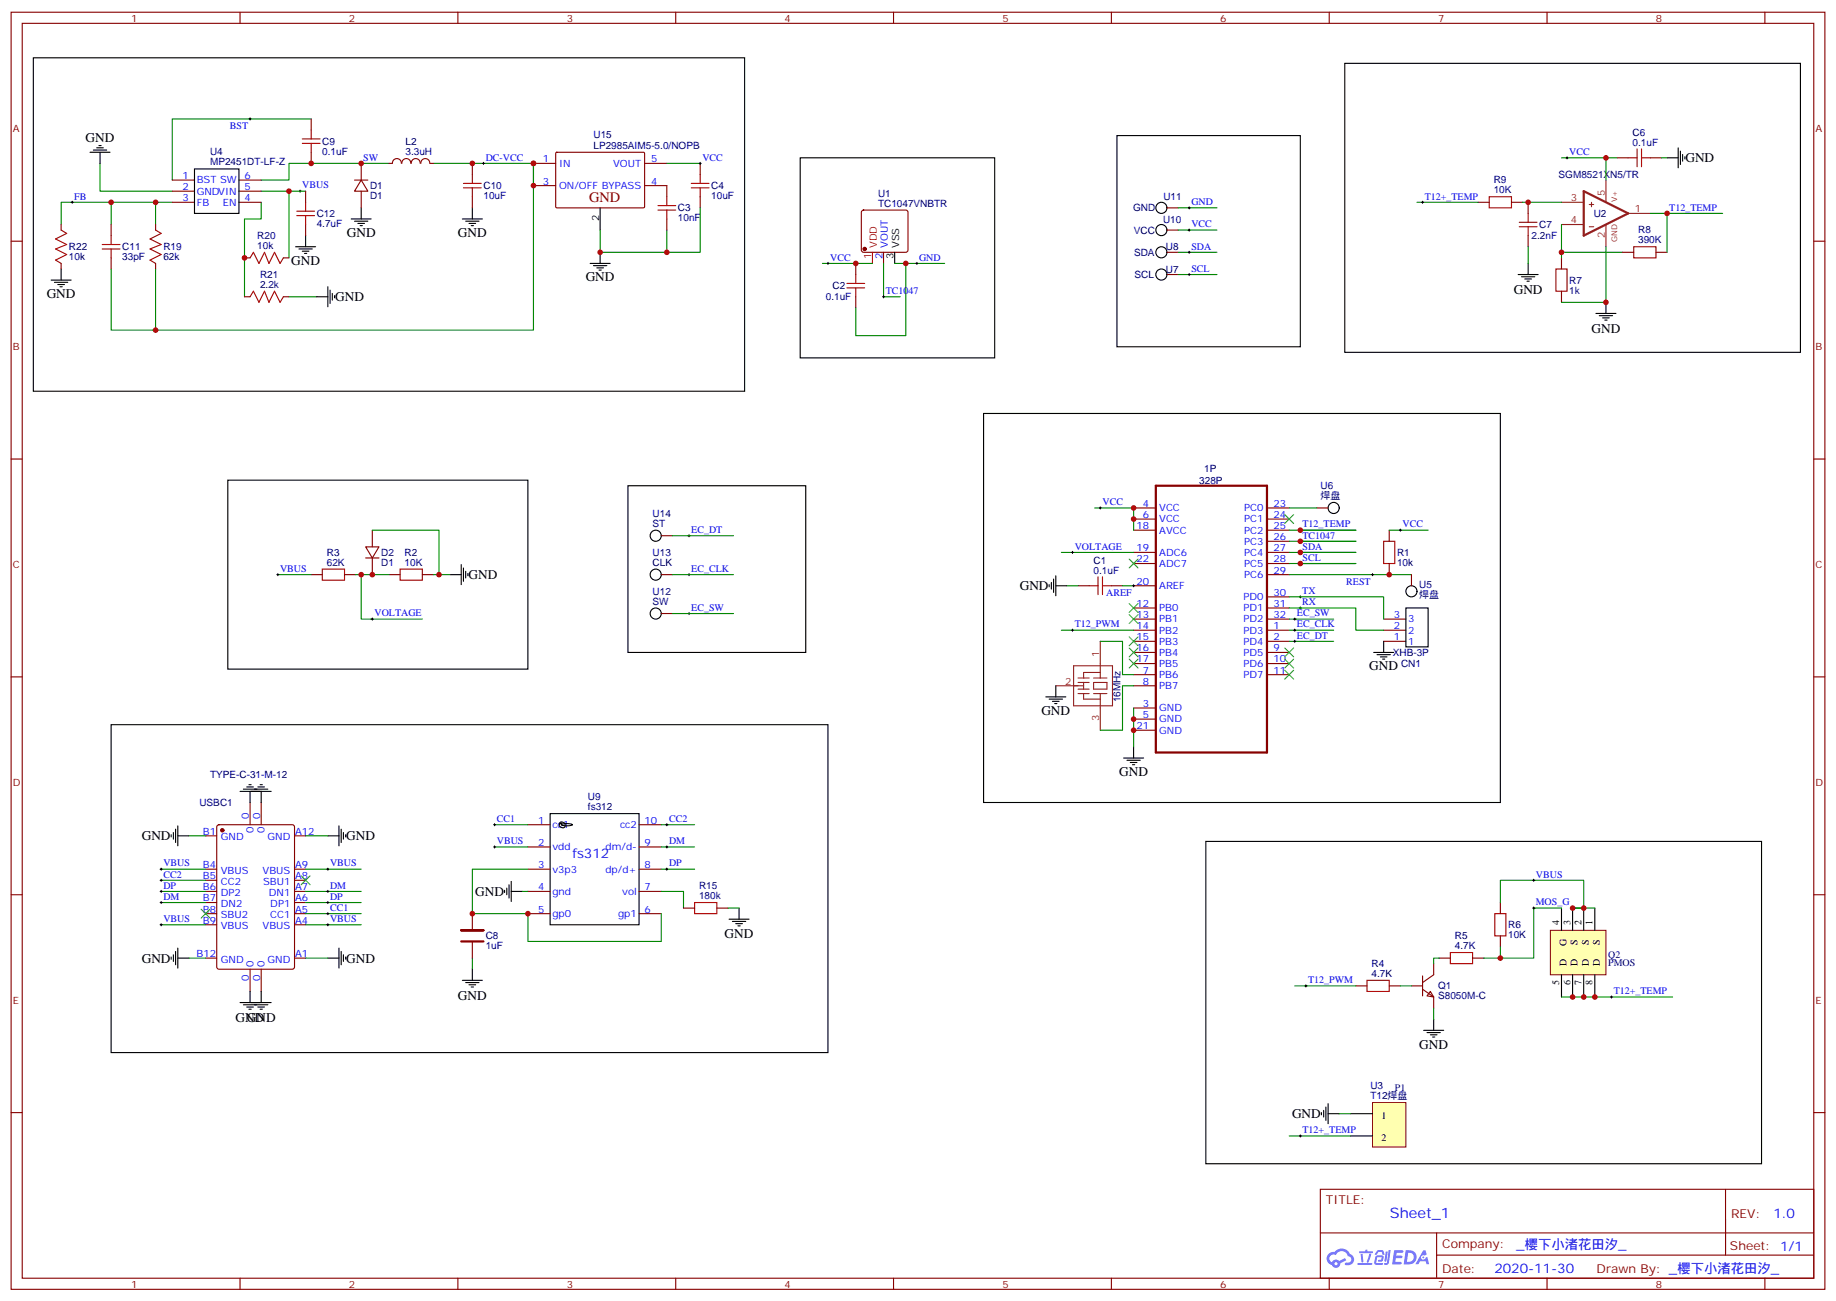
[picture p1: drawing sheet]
<svg xmlns="http://www.w3.org/2000/svg" width="583mm" height="413mm" viewBox="0 0 583 413" stroke-linecap="round" stroke-linejoin="round" font-family="sans-serif">
<g fill="none" stroke="#870000" stroke-width=".35">
<path d="M3.5 3.9h575.8v405.3h-575.8zM7.1 7.4h568.6v398.3h-568.6zM76.2 3.9v3.5M145.3 3.9v3.5M214.5 3.9v3.5M283.6 3.9v3.5M352.8 3.9v3.5M421.9 3.9v3.5M491.1 3.9v3.5M560.2 3.9v3.5M3.5 76.6h3.6M575.7 76.6h3.6"/>
<path d="M3.5 145.7h3.6M575.7 145.7h3.6M3.5 214.8h3.6M575.7 214.8h3.6M3.5 284h3.6M575.7 284h3.6M3.5 353.1h3.6M575.7 353.1h3.6M419.1 377.5h156.6v28.2h-156.6zM547.7 377.5v20.9M419.1 391.3h156.5M456 398.4h119.6"/>
<path d="M456 391.3v14.1M76.2 405.7v3.5M145.3 405.7v3.5M214.5 405.7v3.5M283.6 405.7v3.5M352.8 405.7v3.5M421.9 405.7v3.5M491.1 405.7v3.5M560.2 405.7v3.5"/>
</g>
<g fill="#5487ff">
<path d="M442.5 396.8h2.6l.3 .2-.1 .6h-2l-.1 .9h1.6l.4 .4-.4 .4h-1.7l-.2 1.2 1.8 .1 .2 .3-.2 .3-2.8 .1z"/>
<path d="M451.8 396.9h.7l.3 1.3-.6 .3a.74 .74 0 0 0-1.1 .3 .74 .74 0 0 0 .5 1 .74 .74 0 0 0 .9-.6l.5-.3 .6 2.3h-.8l-.2-.9h-1.9l-.5 .9h-.9z"/>
<path d="M439.9 397.3h.6l-.4 2.9a.31 .31 0 0 1-.4 .3 .31 .31 0 0 1-.2-.4z"/>
<path d="M440.8 396.8h.6l-.5 3.9a.89 .89 0 0 1-.7 .7 .89 .89 0 0 1-.9-.3l1-.4z"/>
<path d="M437.2 397l.6-.3 1.1 .2 .5 1.3-.5 .1-.5-1-.8 .1-.6 .9-.6-.1z"/>
<path d="M436.8 398.6l1.8-.1a1.04 1.04 0 0 1 .6 1 1.04 1.04 0 0 1-.9 .9h-.6a.29 .29 0 0 1-.3-.3 .29 .29 0 0 1 .3-.2l.7-.1 .2-.8-1.5 .1-.3 1.7 1.9 .1a.29 .29 0 0 1 .3 .3 .29 .29 0 0 1-.3 .3l-2-.1-.4-.2 .2-2.1z"/>
<path d="M430.9 400.9h4.4a.3 .3 0 0 1 .3 .3 .3 .3 0 0 1-.3 .3h-4.3z"/>
<path d="M434.7 397.9l.6 .1a4 4 0 0 1-1.2 2.8l-.2-.3z"/>
<path d="M431.9 398h.6l.3 2.4-.3 .3-.3-.2z"/>
<path d="M431.5 397.2h1.9l.2-.6h.5l-.1 .6h1.5a.29 .29 0 0 1 .3 .3 .29 .29 0 0 1-.3 .2h-3.9z"/>
<path d="M446.2 396.8l-.6 4.5h1.4a2.27 2.27 0 0 0 2.7-2.3 2.27 2.27 0 0 0-2.7-2.2zM447 397.6a1.5 1.5 0 0 1 1.8 1.5 1.5 1.5 0 0 1-1.9 1.4h-.3z"/>
<path d="M421.8 398a2.09 2.09 0 0 0 1 3.5 1.37 1.37 0 0 0 1.5 .9 1.37 1.37 0 0 0 1.1-1.4l1.9-1-.4-.7-1.8 .9a1.4 1.4 0 0 0-2.3 .5 1.32 1.32 0 0 1-.7-1.9 1.32 1.32 0 0 1 2-.5 2.02 2.02 0 0 1 2-1.2 2.02 2.02 0 0 1 1.8 1.6 1.09 1.09 0 0 1 1 1.4 1.09 1.09 0 0 1-1.5 .7 .41 .41 0 0 0-.5 .3 .41 .41 0 0 0 .4 .5 1.89 1.89 0 0 0 2.4-1.2 1.89 1.89 0 0 0-1.2-2.4 2.98 2.98 0 0 0-5-.7l-1 .2zM423.6 401.1a.52 .52 0 0 1 1 0 .52 .52 0 0 1-1 0z"/>
<circle cx="451.8" cy="399.1" r=".28"/>
</g>
<g fill="none" stroke="#870000" stroke-width=".35">
<path d="M98.8 37.7v3.6M54.7 57.1h7M75.8 57.1h7.1M98.8 48.3v3.6M112.5 57.1h4.3M114.7 57.1l2.1 3.6h-4.3zM114.7 51.9v5.2M123.5 51.9h1M124.6 51.8a1.41 1.41 0 0 1 1.4-1.5 1.41 1.41 0 0 1 1.4 1.5M127.6 51.8a1.41 1.41 0 0 1 1.4-1.5 1.41 1.41 0 0 1 1.4 1.5M130.6 51.8a1.41 1.41 0 0 1 1.4-1.5 1.41 1.41 0 0 1 1.4 1.5M133.6 51.8a1.41 1.41 0 0 1 1.4-1.5 1.41 1.41 0 0 1 1.4 1.5"/>
<path d="M136.5 51.9h1.1M149.9 51.9v3.5M19.4 71.3v1.7M35.3 71.3v3.5M49.4 71.3v1.7M54.7 60.7h7M54.7 64.2h7M75.8 60.7h7.1M75.8 64.2h7.1M97 60.7v3.5M97 71.3v3.5M114.7 60.7v5.3"/>
<path d="M149.9 62.4v3.6M273.6 66.9l.5-.2h13.4l.5 .2 .2 .5v12l-.2 .5-.5 .2h-13.4l-.5-.3-.2-.4v-12zM19.4 83.6v1.8M35.3 81.8v3.6M49.4 83.6v1.8M77.6 94.2h1.8M77.6 81.8h1.8M90 94.2h1.7M90 81.8h1.7M271.6 83.6v3.5M271.6 94.2v3.5M280.5 80.1v3.5"/>
<path d="M116.1 173.6h4.2l-2.1 3.5zM116.1 177.1h4.2M118.2 168.3v5.3M118.2 177.1v5.3M359.8 161.2h7.1M359.8 164.7h7.1M359.8 168.3h7.1M359.8 175.3h7.1M359.8 178.9h7.1M402.2 161.2h7M402.2 164.7h7M402.2 168.3h7"/>
<path d="M402.2 175.3h7M402.2 178.9h7M402.2 171.8h7M441 168.3v3.5M441 178.9v3.5M98.8 182.4h3.5M109.4 182.4h3.5M123.5 182.4h3.5M134.1 182.4h3.5M342.2 185.9h3.5M352.8 185.9h3.5M359.8 185.9h7.1"/>
<path d="M359.8 193h7.1M359.8 196.5h7.1M402.2 193h7M402.2 196.5h7M402.2 182.4h7M402.2 189.4h7M359.8 200h7.1M359.8 203.6h7.1M359.8 207.1h7.1M359.8 210.6h7.1M359.8 214.1h7.1M359.8 217.7h7.1"/>
<path d="M402.2 200h7M402.2 203.6h7M402.2 207.1h7M402.2 210.6h7M402.2 214.1h7M359.8 224.7h7.1M359.8 228.2h7.1M359.8 231.8h7.1M79.4 254.7v7.1M82.9 254.7v7.1M65.3 275.9h3.5M65.3 265.3h3.5"/>
<path d="M65.3 279.4h3.5M69 262l.5-.2h23.3l.6 .4 .1 44.7-.5 .7h-23.5l-.7-.4v-44.7zM93.5 275.9h3.5M93.5 265.3h3.5M93.5 279.4h3.5M167.6 261.8h7M167.6 268.8h7M167.6 275.9h7M202.8 261.8h7.1M202.8 268.8h7.1M202.8 275.9h7.1M65.3 282.9h3.5"/>
<path d="M65.3 290h3.5M65.3 286.5h3.5M65.3 293.5h3.5M93.5 282.9h3.5M93.5 290h3.5M93.5 286.5h3.5M93.5 293.5h3.5M149.9 290v5.3M149.9 298.8v5.3M167.6 282.9h7M167.6 290h7M202.8 282.9h7.1"/>
<path d="M202.8 290h7.1M217 288.2h3.5M227.5 288.2h3.6M65.3 304.1h3.5M79.4 307.6v7.1M82.9 307.6v7.1M93.5 304.1h3.5M430.4 312.9h3.5M441 312.9h3.5M448 312.9h3.6M451.6 314l3.5 2.4v3.6M451.6 309.7v6.4"/>
<path d="M454 314.7l1.1 1.7-2.1-.3zM455.1 305.9v3.5l-3.5 2.5M456.8 304.1h3.6M467.4 304.1h3.6"/>
</g>
<path d="M366.9 154.2h35.3v84.6h-35.3z" fill="none" stroke="#870000" stroke-width=".71"/>
<g fill="none" stroke="#008700" stroke-width=".35">
<path d="M98.8 37.7h-44.1v19.4M31.7 51.9v8.8h23M123.5 51.9h-31.8v5.2h-8.8M137.6 51.9h31.7v52.9h-134v-19.4M35.3 64.2v7.1M49.4 64.2v7.1M54.7 64.2h-35.3v7.1M82.9 64.2v5.3h-5.3v24.7M82.9 60.7h14.1M91.7 60.7v21.1M49.4 85.4v19.4M91.7 94.2h8.8"/>
<path d="M261.1 83.6h15.8M280.5 83.6v10.6h5.3M284 83.6h15.9M287.5 83.6v22.9h-15.9v-8.8M118.2 168.3h21.1v14.1M409.2 168.3h21.2M409.2 178.9h21.2M409.2 175.3h21.2M409.2 171.8h21.2M441 168.3h12.3M88.2 182.4h10.6M112.9 182.4h10.6"/>
<path d="M114.7 182.4v14.1h19.4M137.6 182.4h5.3M338.7 185.9h3.5M356.3 185.9h3.5M409.2 182.4h38.8M409.2 196.5h14.1M349.2 203.6h7.1v10.5h3.5M359.8 217.7h-3.5v14.1h-7.1M409.2 203.6h14.1M409.2 200h14.1M359.8 224.7v12.4M51.2 275.9h14.1"/>
<path d="M51.2 279.4h14.1M60 265.3h5.3M97 275.9h17.7M97 265.3h7.1M157 268.8h10.6M157 261.8h10.6M167.6 275.9h-17.7v14.1h17.7v8.8h42.3v-8.8M209.9 275.9h10.6M209.9 268.8h10.6M209.9 261.8h10.6M51.2 282.9h14.1M51.2 286.5h14.1"/>
<path d="M51.2 293.5h14.1M97 290h17.7M97 282.9h17.7M97 286.5h17.7M97 293.5h17.7M165.8 282.9h1.8M209.9 282.9h7.1v5.3M231.1 288.2h3.5M60 304.1h5.3M97 304.1h7.1M149.9 304.1v3.5M411 312.9h19.4"/>
<path d="M444.5 312.9h3.5M455.1 320v3.5M456.8 304.1h-1.7v1.8"/>
</g>
<g fill="none" stroke="#a10000" stroke-width=".35">
<path d="M96 45.5h5.6M96 44.1h5.6M98.8 41.3v2.8M98.8 45.5v2.8M147.1 59.6h5.7M147.1 58.2h5.7M149.9 55.4v2.8M149.9 59.6v2.8M19.4 73l1.8 1.1-3.6 1.7 3.6 1.8-3.6 1.4 3.6 1.8-3.6 1.7 1.8 1.1M32.5 79h5.6M32.5 77.6h5.6M35.3 74.8v2.8"/>
<path d="M35.3 79v2.8M49.4 73l1.8 1.1-3.6 1.7 3.6 1.8-3.6 1.4 3.6 1.8-3.6 1.7 1.8 1.1M94.2 68.4h5.6M94.2 67h5.6M97 64.2v2.8M97 68.4v2.9M79.4 94.2l1-1.8 1.8 3.6 1.8-3.6 1.4 3.6 1.7-3.6 1.8 3.6 1.1-1.8M79.4 81.8l1-1.7 1.8 3.5 1.8-3.5 1.4 3.5 1.7-3.5 1.8 3.5 1.1-1.8M268.8 91.4h5.7M268.8 90h5.7M271.6 87.1v2.9M271.6 91.4v2.8"/>
<path d="M439.2 171.8h3.5v7.1h-3.5zM102.3 180.6h7.1v3.5h-7.1zM127 180.6h7.1v3.5h-7.1zM345.7 185.9h2.8M348.5 183.1v5.6M350 185.9h2.8M350 183.1v5.6M220.5 286.5h7v3.5h-7zM433.9 311.1h7.1v3.6h-7.1zM460.4 302.3h7v3.6h-7z"/>
</g>
<g fill="none" stroke="#3c3" stroke-width=".35">
<path d="M358.4 177.4l2.8 2.9M361.2 177.4l-2.8 2.9M407.8 163.3l2.8 2.9M410.6 163.3l-2.8 2.9M358.4 195.1l2.8 2.8M361.2 195.1l-2.8 2.8M358.4 202.1l2.8 2.9M358.4 205.7l2.8 2.8M358.4 209.2l2.8 2.8M361.2 202.1l-2.8 2.9M361.2 205.7l-2.8 2.8M361.2 209.2l-2.8 2.8"/>
<path d="M407.8 212.7l2.8 2.8M407.8 209.2l2.8 2.8M407.8 205.7l2.8 2.8M410.6 212.7l-2.8 2.8M410.6 209.2l-2.8 2.8M410.6 205.7l-2.8 2.8"/>
</g>
<g fill="none" stroke="#8c2424" stroke-width=".35">
<path d="M335.1 217.7h8.9M340.8 211.3h12.3v12.7h-12.3zM342.2 218.7h3.5M342.2 216.6h3.5M342.2 215.2h3.5M344 216.6v2.1M347.1 216.6h4.3v2.1h-4.3zM347.1 215.2h4.3M349.2 203.6v11.6M349.2 213.4h-5.2v1.8M342.2 220.1h3.5M344 220.1v1.8h5.2"/>
<path d="M347.1 220.1h4.3M349.2 220.1v11.7"/>
</g>
<g fill="none" stroke="#000" stroke-width=".35">
<path d="M28.6 48.3h6.3M29.6 47.6h4.3M30.7 46.9h2.1M31.4 46.2h.7M31.7 48.3v3.6M61.7 53.6h14.1v14.1h-14.1zM93.8 78.3h6.4M94.9 79h4.2M96 79.7h2.1M97 74.8v3.5M111.5 69.5h6.3M112.5 70.2h4.3"/>
<path d="M113.6 70.9h2.1M114.3 71.6h.7M114.7 66v3.5M146.8 69.5h6.3M147.8 70.2h4.2M148.9 70.9h2.1M149.6 71.6h.7M149.9 66v3.5M16.2 88.9h6.4M17.3 89.6h4.2M18.3 90.3h2.2M19 91h.8"/>
<path d="M19.4 85.4v3.5M96.7 80.4h.7M100.5 94.2h3.6M104.1 91v6.4M104.8 92.1v4.2M105.5 93.1v2.1M106.2 93.8v.7M284 80.1v3.5M146.4 179.2v6.4M142.9 182.4h3.5M147.1 180.3v4.2M147.8 181.3v2.1"/>
<path d="M148.5 182v.7M333 185.6v.7M333.7 184.9v2.1M334.4 183.8v4.2M335.1 182.7v6.4M335.1 185.9h3.6M335.1 217.7v3.5M332 221.2h6.3M333 221.9h4.3M334.1 222.6h2.1M334.8 223.3h.7M359.8 237.1v3.5"/>
<path d="M76.2 251.2h9.9M77.3 250.5h7.7M78.3 249.8h2.1M79 249.1h.7M79.4 251.2v3.5M81.8 249.8h2.2M82.5 249.1h.8M82.9 251.2v3.5M174.6 258.2h28.2v35.3h-28.2zM356.7 240.6h6.3M357.7 241.3h4.2M358.8 242h2.1"/>
<path d="M359.5 242.7h.7M54.3 264.9v.7M55 264.2v2.1M55.7 263.2v4.2M56.4 265.3h3.6M56.4 262.1v6.4M104.1 265.3h3.5M107.6 262.1v6.4M108.3 263.2v4.2M109 264.2v2.1M109.7 264.9v.7M162.3 279.8v6.3"/>
<path d="M178.2 261.6a5.1 5.1 0 0 1 3.5 .2 4.6 4.6 0 0 1-3.5 0zM178.4 261.3l-.3 .1a.62 .62 0 0 0-.7 .6 .62 .62 0 0 0 .8 .6 .9 .9 0 0 0 1.3-.6 .9 .9 0 0 0-1-1.1 .68 .68 0 0 0-.9 .6M160.2 282.6v.7M160.9 281.9v2.1M161.6 280.8v4.2M162.3 282.9h3.5M231.4 291.7h6.4M232.5 292.5h4.2M233.5 293.2h2.2M234.2 293.9h.7M234.6 288.2v3.5M54.3 303.7v.7"/>
<path d="M55 303v2.2M55.7 302v4.2M56.4 300.9v6.4M56.4 304.1h3.6M76.2 318.2h9.9M77.3 318.9h7.7M78.3 319.6h2.1M79.4 314.7v3.5M81.8 319.6h2.2M82.9 314.7v3.5M104.1 304.1h3.5M107.6 300.9v6.4"/>
<path d="M108.3 302v4.2M109 303v2.2M109.7 303.7v.7M146.8 311.1h6.3M147.8 311.9h4.2M148.9 312.6h2.1M149.6 313.3h.7M149.9 307.6v3.5M79 320.3h.7M82.5 320.3h.8M451.9 327h6.4M453 327.7h4.2"/>
<path d="M454 328.4h2.1M454.7 329.1h.7M455.1 323.5v3.5"/>
</g>
<g fill="#870000" stroke="#870000" stroke-width=".35">
<circle cx="274.5" cy="79" r=".53"/>
<circle cx="70.6" cy="263.5" r=".53"/>
</g>
<path d="M276.9 80.1v3.5" fill="none" stroke="#f00" stroke-width=".35"/>
<path d="M94.9 60.7h.7M95.2 60.3v.7" fill="none" stroke="#000" stroke-width=".32"/>
<path d="M146.4 295.3h7.1h-7.1M146.4 298.8h7.1" fill="none" stroke="#900" stroke-width=".71"/>
<path d="M492.1 295.3h17.7v14.1h-17.7z" fill="#ffffb0" stroke="#800000" stroke-width=".32"/>
<g fill="none" stroke="#000" stroke-width=".35">
<path d="M529.2 50.1h3.5M532.7 46.9v6.4M533.4 48v4.2M534.1 49v2.2M534.8 49.7v.7M481.9 87.1h6.3M483 87.8h4.2M484 88.5h2.1M484.7 89.3h.7M485.1 83.6v3.5M506.6 99.5h6.3M509.8 96v3.5"/>
<path d="M507.6 100.2h4.3M508.7 100.9h2.1M509.4 101.6h.7M495.7 288.2v7.1M499.2 288.2v7.1M502.7 288.2v7.1M506.2 288.2v7.1M495.7 309.4v7M499.2 309.4v7M502.7 309.4v7M506.2 309.4v7"/>
</g>
<path d="M516.8 50.1h2.8M519.6 47.3v5.6M521.1 50.1h2.8M521.1 47.3v5.6M472.7 62.4h7.1v3.6h-7.1zM482.2 72h5.7M482.2 70.6h5.7M485.1 67.7v2.9M485.1 72v2.8M518.6 78.3h7v3.5h-7zM493.9 85.4h3.5v7h-3.5zM474.5 290h3.5v7h-3.5z" fill="none" stroke="#a10000" stroke-width=".35"/>
<path d="M513.3 50.1h3.5M523.9 50.1h3.5M469.2 64.2h3.5M479.8 64.2h3.5M485.1 64.2v3.5M485.1 74.8v3.5M495.7 81.8v3.6M495.7 92.4v3.6M515.1 80.1h3.5M525.6 80.1h3.6M476.2 286.5v3.5M476.2 297v3.6" fill="none" stroke="#870000" stroke-width=".35"/>
<g fill="none" stroke="#008700" stroke-width=".35">
<path d="M495.7 50.1h14.1v7M509.8 50.1h3.5M527.4 50.1h1.8M449.8 64.2h19.4M483.3 64.2h12.4M485.1 78.3v5.3M495.7 71.3v10.5M509.8 78.3v17.7h-14.1M523.9 67.7h22.9M529.2 67.7v12.4M495.7 80.1h19.4M347.5 161.2h12.3v7.1"/>
<path d="M476.2 286.5v-7.1h26.5v8.8h-3.5h7M495.7 288.2h-8.9v15.9h-10.6M476.2 300.6v3.5h-5.2M495.7 316.4h35.2"/>
</g>
<path d="M502.7 60.7l14.1 7-14.1 7.1z" fill="none" stroke="#8c2424" stroke-width=".71"/>
<path d="M509.8 57.1v7.1M495.7 64.2h7M495.7 71.3h7M504.5 64.9h1.4M504.5 72h1.4M505.2 64.2v1.4M509.8 71.3v7M516.8 67.7h7.1" fill="none" stroke="#8c2424" stroke-width=".35"/>
<path d="M358.4 191.6l2.8 2.8M361.2 191.6l-2.8 2.8" fill="none" stroke="#3c3" stroke-width=".35"/>
<path d="M435.7 350h10.6v14.1h-10.6z" fill="#ffffb0" stroke="#800000" stroke-width=".32"/>
<g fill="none" stroke="#000" stroke-width=".35">
<path d="M10.6 18.3h225.8v105.9h-225.8zM426.9 20.1h144.6v91.7h-144.6zM254 50.1h61.7v63.5h-61.7zM354.5 43h58.2v67.1h-58.2zM190.5 66v7M187.3 83.6h6.4M188.4 84.3h4.2M189.4 85h2.2M190.1 85.7h.8M190.5 80.1v3.5M312.2 131.2h164v123.5h-164zM72.3 152.4h95.3v60h-95.3z"/>
<path d="M199.3 154.2h56.5v52.9h-56.5zM446.3 193h7v12.3h-7zM436 207.1h6.4M437.1 207.8h4.2M438.1 208.5h2.2M438.9 209.2h.7M439.2 203.6v3.5M35.3 230h227.5v104.1h-227.5zM382.8 267.1h176.4v102.3h-176.4zM419.5 353.1v.7M420.2 352.4v2.1M420.9 351.4v4.2"/>
<path d="M421.6 353.5h3.5M421.6 350.3v6.4M428.6 353.5h7.1M428.6 360.5h7.1"/>
<circle cx="368.7" cy="73" r="1.76"/>
<circle cx="368.7" cy="66" r="1.76"/>
<circle cx="368.7" cy="80.1" r="1.76"/>
<circle cx="368.7" cy="87.1" r="1.76"/>
<circle cx="208.1" cy="170" r="1.76"/>
<circle cx="423.3" cy="161.2" r="1.76"/>
<circle cx="208.1" cy="194.7" r="1.76"/>
<circle cx="208.1" cy="182.4" r="1.76"/>
<circle cx="448" cy="187.7" r="1.76"/>
</g>
<g fill="none" stroke="#008700" stroke-width=".35">
<path d="M169.3 51.9v7M211.7 51.9h10.5M190.5 73v7.1h21.2v-7.1M222.2 66v14.1h-10.5M373.9 73h12.4M373.9 66h12.4M373.9 87.1h12.4M373.9 80.1h12.4M213.4 170h19.4M336.9 175.3h22.9M409.2 161.2h8.8M412.7 178.9h17.7"/>
<path d="M412.7 171.8h17.7M412.7 168.3h17.7M412.7 175.3h17.7M213.4 182.4h19.4M213.4 194.7h19.4M409.2 193h21.2v7h8.8M409.2 189.4h30v7.1M336.9 200h22.9M425.1 353.5h3.5M409.2 360.5h19.4"/>
</g>
<g fill="none" stroke="#870000" stroke-width=".35">
<path d="M169.3 51.9h7.1M169.3 58.9h7.1M176.4 48.5l.3-.2 27.7 .1 .2 .3v17.1l-.3 .2-27.7-.1-.2-.3zM204.6 51.9h7.1M204.6 58.9h7.1v3.5M222.2 51.9v3.5M211.7 69.5v3.5M222.2 62.4v3.6M370.4 73h3.5M370.4 66h3.5M370.4 87.1h3.5M370.4 80.1h3.5"/>
<path d="M209.9 170h3.5M418 161.2h3.6M209.9 194.7h3.5M209.9 182.4h3.5M439.2 196.5h7.1M448 182.4v3.5M439.2 200h7.1M439.2 203.6h7.1"/>
</g>
<g fill="none" stroke="#000" stroke-width=".32">
<path d="M79 37.7h.7M79.4 37.4v.7M114.3 51.9h.7M114.7 51.5v.7M153.1 51.9h.7M153.5 51.5v.7M221.9 51.9h.7M222.2 51.5v.7M497.1 50.1h.7M497.4 49.7v.7M22.6 64.2h.7M22.9 63.9v.7"/>
<path d="M377.1 66h.7M377.1 73h.7M377.5 65.6v.7M377.5 72.7v.7M377.5 79.7v.7M451.2 64.2h.7M451.6 63.9v.7M528.8 67.7h.7M529.2 67.4v.7M262.5 83.6h.7M262.8 83.3v.7M280.1 94.2h.7"/>
<path d="M280.5 93.8v.7M290.7 83.6h.7M291 83.3v.7M377.1 80.1h.7M377.1 87.1h.7M377.5 86.8v.7M218.4 170h.7M218.7 169.7v.7M340.1 175.3h.7M340.4 175v.7M348.9 161.2h.7M349.2 160.9v.7"/>
<path d="M412.4 168.3h.7M412.4 171.8h.7M412.4 175.3h.7M412.4 178.9h.7M412.7 167.9v.7M412.7 171.4v.8M412.7 175v.7M412.7 178.5v.7M444.1 168.3h.8M444.5 167.9v.7M87.8 182.4h.7M88.2 182v.7"/>
<path d="M117.8 196.5h.7M118.2 196.1v.7M218.4 182.4h.7M218.4 194.7h.7M218.7 182v.7M218.7 194.4v.7M340.4 199.7v.7M359.5 185.9h.7M359.8 185.6v.7M410.6 196.5h.7M411 196.1v.7M411 199.7v.7"/>
<path d="M412.4 189.4h.7M412.4 193h.7M412.7 189.1v.7M412.7 192.6v.7M435.3 182.4h.7M435.7 182v.7M340.1 200h.7M410.6 200h.7M410.6 203.6h.7M411 203.2v.7M50.8 275.9h.7M50.8 279.4h.7"/>
<path d="M51.2 275.5v.7M51.2 279v.8M103.7 275.9h.7M104.1 275.5v.7M156.6 261.8h.7M156.6 268.8h.7M157 261.4v.7M157 268.5v.7M211.3 275.9h.7M211.3 261.8h.7M211.3 268.8h.7M211.7 261.4v.7"/>
<path d="M211.7 268.5v.7M211.7 275.5v.7M486.5 279.4h.7M486.8 279v.8M50.8 293.5h.7M50.8 282.9h.7M50.8 286.5h.7M51.2 282.6v.7M51.2 286.1v.7M51.2 293.2v.7M103.7 293.5h.7M103.7 282.9h.7"/>
<path d="M103.7 286.5h.7M103.7 290h.7M104.1 282.6v.7M104.1 286.1v.7M104.1 289.6v.7M104.1 293.2v.7M486.5 288.2h.7M486.8 287.9v.7M414.2 312.9h.7M414.5 312.6v.7M511.2 316.4h.7M511.5 316.1v.7"/>
<path d="M412.4 360.5h.7M412.7 360.2v.7"/>
</g>
<path d="M95.6 278l2.8 2.8M98.4 278l-2.8 2.8M63.9 288.6l2.8 2.8M66.7 288.6l-2.8 2.8" fill="none" stroke="#3c3" stroke-width=".35"/>
<path d="M219.4 59.6h5.7M219.4 58.2h5.7M222.2 55.4v2.8M222.2 59.6v2.8M208.8 66.7h5.7M208.8 65.3h5.7M211.7 62.4v2.9M211.7 66.7v2.8" fill="none" stroke="#a10000" stroke-width=".35"/>
<g fill="#c00">
<circle cx="441" cy="182.4" r=".88"/>
<circle cx="359.8" cy="231.8" r=".88"/>
<circle cx="359.8" cy="228.2" r=".88"/>
<circle cx="271.6" cy="83.6" r=".88"/>
<circle cx="287.5" cy="83.6" r=".88"/>
<circle cx="77.6" cy="81.8" r=".88"/>
<circle cx="91.7" cy="60.7" r=".88"/>
<circle cx="114.7" cy="51.9" r=".88"/>
<circle cx="49.4" cy="64.2" r=".88"/>
<circle cx="35.3" cy="64.2" r=".88"/>
<circle cx="149.9" cy="51.9" r=".88"/>
<circle cx="98.8" cy="51.9" r=".88"/>
<circle cx="118.2" cy="182.4" r=".88"/>
<circle cx="139.3" cy="182.4" r=".88"/>
<circle cx="114.7" cy="182.4" r=".88"/>
<circle cx="167.6" cy="290" r=".88"/>
<circle cx="149.9" cy="290" r=".88"/>
<circle cx="476.3" cy="304.1" r=".88"/>
<circle cx="502.7" cy="288.2" r=".88"/>
<circle cx="499.2" cy="288.2" r=".88"/>
<circle cx="499.2" cy="316.4" r=".88"/>
<circle cx="502.7" cy="316.4" r=".88"/>
<circle cx="506.2" cy="316.4" r=".88"/>
<circle cx="509.8" cy="50.1" r=".88"/>
<circle cx="495.7" cy="80.1" r=".88"/>
<circle cx="529.2" cy="67.7" r=".88"/>
<circle cx="485.1" cy="64.2" r=".88"/>
<circle cx="359.8" cy="161.2" r=".88"/>
<circle cx="359.8" cy="164.7" r=".88"/>
<circle cx="49.4" cy="104.8" r=".88"/>
<circle cx="509.8" cy="96" r=".88"/>
<circle cx="412.8" cy="178.9" r=".88"/>
<circle cx="412.8" cy="175.3" r=".88"/>
<circle cx="412.8" cy="168.3" r=".88"/>
<circle cx="412.8" cy="171.8" r=".88"/>
<circle cx="169.3" cy="51.9" r=".88"/>
<circle cx="190.5" cy="80.1" r=".88"/>
<circle cx="211.7" cy="80.1" r=".88"/>
<circle cx="169.3" cy="58.9" r=".88"/>
</g>
<text font-size="4.6" fill="#800" x="187" y="64.2">GND</text>
<text font-size="4.6" fill="#00f" x="441.2" y="386.5">Sheet_1</text>
<g font-size="4.2">
<text x="27.2" y="45.2">GND</text>
<text x="535" y="51.5">GND</text>
<text x="110.1" y="75.1">GND</text>
<text x="145.3" y="75.1">GND</text>
<text x="92.4" y="84">GND</text>
<text x="185.9" y="89.3">GND</text>
<text x="14.8" y="94.5">GND</text>
<text x="106.4" y="95.6">GND</text>
<text x="480.5" y="93.2">GND</text>
<text x="505.2" y="105.6">GND</text>
<text x="148.7" y="183.8">GND</text>
<text x="323.7" y="187.3">GND</text>
<text x="434.6" y="212.7">GND</text>
<text x="330.6" y="226.8">GND</text>
<text x="355.2" y="246.2">GND</text>
<text x="45" y="266.7">GND</text>
<text x="109.9" y="266.7">GND</text>
<text x="150.8" y="284.4">GND</text>
<text x="230" y="297.8">GND</text>
<text x="45" y="305.5">GND</text>
<text x="109.9" y="305.5">GND</text>
<text x="145.4" y="317.2">GND</text>
<text x="74.8" y="324.3">GND</text>
<text x="78.3" y="324.3">GND</text>
<text x="450.5" y="333.1">GND</text>
<text x="410.1" y="354.9">GND</text>
</g>
<g font-size="4.2" fill="#00f">
<text x="181.7" y="272.3">fs312</text>
<text x="562.9" y="386.7">1.0</text>
<text x="481.3" y="396.3">_樱下小渚花田汐_</text>
<text x="474.4" y="404.1">2020-11-30</text>
</g>
<g font-size="3.9" fill="#800">
<text x="420.9" y="382.1">TITLE:</text>
<text x="549.5" y="386.7">REV:</text>
<text x="457.8" y="396.3">Company:</text>
<text x="549.1" y="396.9">Sheet: 1/1</text>
<text x="457.8" y="403.9">Date:</text>
<text x="506.8" y="404">Drawn By: _樱下小渚花田汐_</text>
</g>
<g font-size="3.2" fill="#800">
<text x="41.6" y="6.9">1</text>
<text x="110.8" y="6.9">2</text>
<text x="179.9" y="6.9">3</text>
<text x="249.1" y="6.9">4</text>
<text x="318.2" y="6.9">5</text>
<text x="387.3" y="6.9">6</text>
<text x="456.5" y="6.9">7</text>
<text x="525.6" y="6.9">8</text>
<text x="4.1" y="42">A</text>
<text x="576.3" y="42">A</text>
<text x="4.1" y="111.1">B</text>
<text x="576.3" y="111.1">B</text>
<text x="4.1" y="180.3">C</text>
<text x="576.3" y="180.3">C</text>
<text x="4.1" y="249.4">D</text>
<text x="576.3" y="249.4">D</text>
<text x="4.1" y="318.6">E</text>
<text x="576.3" y="318.6">E</text>
<text x="41.6" y="408.7">1</text>
<text x="110.8" y="408.7">2</text>
<text x="179.9" y="408.7">3</text>
<text x="249.1" y="408.7">4</text>
<text x="318.2" y="408.7">5</text>
<text x="387.3" y="408.7">6</text>
<text x="456.5" y="408.7">7</text>
<text x="525.6" y="408.7">8</text>
</g>
<g font-size="3.2" fill="#00f">
<text x="73" y="40.9">BST</text>
<text x="115.3" y="51">SW</text>
<text x="154.2" y="51">DC-VCC</text>
<text x="172.3" y="51.5">1</text>
<text x="177.4" y="52.9">IN</text>
<text x="194.6" y="52.9">VOUT</text>
<text x="206.7" y="51.5">5</text>
<text x="223" y="51">VCC</text>
<text x="498.1" y="49.2">VCC</text>
<text x="58" y="56.8">1</text>
<text x="62.4" y="58.2">BST SW</text>
<text x="77.6" y="56.8">6</text>
<text x="96" y="59.8">VBUS</text>
<text x="172.3" y="58.6">3</text>
<text x="177.4" y="60">ON/OFF BYPASS</text>
<text x="206.7" y="58.6">4</text>
<text x="23.6" y="63.3">FB</text>
<text x="58" y="60.3">2</text>
<text x="58" y="63.9">3</text>
<text x="62.4" y="61.7">GNDVIN</text>
<text x="62.4" y="65.3">FB</text>
<text x="70.8" y="65.3">EN</text>
<text x="77.6" y="63.9">4</text>
<text x="77.6" y="60.3">5</text>
<text x="378.2" y="65.1">GND</text>
<text x="452.3" y="63.3">T12+_TEMP</text>
<text x="529.9" y="66.9">T12_TEMP</text>
<text x="378.2" y="72.1">VCC</text>
<text x="263.5" y="82.7">VCC</text>
<text x="280.1" y="82.3" transform="rotate(-90 280.1 82.3)">2</text>
<text x="281.9" y="78.8" transform="rotate(-90 281.9 78.8)">VOUT</text>
<text x="291.7" y="82.7">GND</text>
<text x="378.2" y="79.2">SDA</text>
<text x="378.2" y="86.3">SCL</text>
<text x="281.2" y="93.3">TC1047</text>
<text x="350" y="160.3">VCC</text>
<text x="362.8" y="160.9">4</text>
<text x="404.3" y="160.9">23</text>
<text x="360.7" y="167.9">18</text>
<text x="362.8" y="164.4">6</text>
<text x="367.9" y="162.3">VCC</text>
<text x="367.9" y="165.8">VCC</text>
<text x="395" y="162.3">PC0</text>
<text x="395" y="165.8">PC1</text>
<text x="404.3" y="164.4">24</text>
<text x="404.3" y="167.9">25</text>
<text x="413.5" y="167.4">T12_TEMP</text>
<text x="445.2" y="167.4">VCC</text>
<text x="219.4" y="169.2">EC_DT</text>
<text x="367.9" y="169.3">AVCC</text>
<text x="395" y="169.3">PC2</text>
<text x="395" y="172.9">PC3</text>
<text x="404.3" y="171.4">26</text>
<text x="413.5" y="170.9">TC1047</text>
<text x="341.1" y="174.4">VOLTAGE</text>
<text x="360.7" y="175">19</text>
<text x="360.7" y="178.5">22</text>
<text x="367.9" y="176.4">ADC6</text>
<text x="367.9" y="179.9">ADC7</text>
<text x="395" y="176.4">PC4</text>
<text x="395" y="179.9">PC5</text>
<text x="404.3" y="175">27</text>
<text x="404.3" y="178.5">28</text>
<text x="413.5" y="174.4">SDA</text>
<text x="413.5" y="178">SCL</text>
<text x="88.9" y="181.5">VBUS</text>
<text x="219.4" y="181.5">EC_CLK</text>
<text x="360.7" y="185.6">20</text>
<text x="395" y="183.4">PC6</text>
<text x="404.3" y="182">29</text>
<text x="427.4" y="185.5">REST</text>
<text x="351.2" y="189.1">AREF</text>
<text x="367.9" y="187">AREF</text>
<text x="394.7" y="190.5">PD0</text>
<text x="404.3" y="189.1">30</text>
<text x="413.4" y="188.6">TX</text>
<text x="118.9" y="195.6">VOLTAGE</text>
<text x="219.4" y="193.9">EC_SW</text>
<text x="360.7" y="192.6">12</text>
<text x="360.7" y="196.1">13</text>
<text x="367.9" y="194">PB0</text>
<text x="367.9" y="197.6">PB1</text>
<text x="394.7" y="194">PD1</text>
<text x="394.7" y="197.6">PD2</text>
<text x="404.3" y="192.6">31</text>
<text x="404.3" y="196.1">32</text>
<text x="411.7" y="195.6">EC_SW</text>
<text x="413.4" y="192.1">RX</text>
<text x="442.5" y="196.1">3</text>
<text x="447" y="197.6">3</text>
<text x="341.1" y="199.1">T12_PWM</text>
<text x="360.7" y="199.7">14</text>
<text x="360.7" y="203.2">15</text>
<text x="367.9" y="201.1">PB2</text>
<text x="394.7" y="201.1">PD3</text>
<text x="404.3" y="199.7">1</text>
<text x="404.3" y="203.2">2</text>
<text x="411.7" y="199.1">EC_CLK</text>
<text x="411.7" y="202.7">EC_DT</text>
<text x="442.5" y="199.7">2</text>
<text x="442.5" y="203.2">1</text>
<text x="447" y="201.1">2</text>
<text x="360.7" y="206.7">16</text>
<text x="367.9" y="204.6">PB3</text>
<text x="367.9" y="208.1">PB4</text>
<text x="394.7" y="204.6">PD4</text>
<text x="394.7" y="208.1">PD5</text>
<text x="404.3" y="206.7">9</text>
<text x="447" y="204.6">1</text>
<text x="360.7" y="210.3">17</text>
<text x="362.8" y="213.8">7</text>
<text x="367.9" y="211.7">PB5</text>
<text x="367.9" y="215.2">PB6</text>
<text x="394.7" y="211.7">PD6</text>
<text x="394.7" y="215.2">PD7</text>
<text x="404.3" y="210.3">10</text>
<text x="404.3" y="213.8">11</text>
<text x="362.8" y="217.3">8</text>
<text x="367.9" y="218.7">PB7</text>
<text x="362.8" y="224.4">3</text>
<text x="362.8" y="227.9">5</text>
<text x="367.9" y="225.8">GND</text>
<text x="360.7" y="231.4">21</text>
<text x="367.9" y="229.3">GND</text>
<text x="367.9" y="232.8">GND</text>
<text x="79" y="260" transform="rotate(-90 79 260)">0</text>
<text x="82.5" y="260" transform="rotate(-90 82.5 260)">0</text>
<text x="157.7" y="260.9">CC1</text>
<text x="170.8" y="261.4">1</text>
<text x="175.3" y="262.8">cc1</text>
<text x="196.8" y="262.8">cc2</text>
<text x="204.6" y="261.4">10</text>
<text x="212.4" y="260.9">CC2</text>
<text x="64.4" y="264.9">B1</text>
<text x="70.1" y="266.7">GND</text>
<text x="80.4" y="264.5" transform="rotate(-90 80.4 264.5)">0</text>
<text x="84" y="264.5" transform="rotate(-90 84 264.5)">0</text>
<text x="84.9" y="266.7">GND</text>
<text x="93.7" y="264.9">A12</text>
<text x="157.7" y="267.9">VBUS</text>
<text x="170.8" y="268.5">2</text>
<text x="175.3" y="269.9">vdd</text>
<text x="192.2" y="269.9">dm/d-</text>
<text x="204.6" y="268.5">9</text>
<text x="212.4" y="267.9">DM</text>
<text x="51.9" y="275">VBUS</text>
<text x="64.4" y="275.5">B4</text>
<text x="93.7" y="275.5">A9</text>
<text x="104.8" y="275">VBUS</text>
<text x="170.8" y="275.5">3</text>
<text x="204.6" y="275.5">8</text>
<text x="212.4" y="275">DP</text>
<text x="51.9" y="278.5">CC2</text>
<text x="64.4" y="279">B5</text>
<text x="70.1" y="277.3">VBUS</text>
<text x="70.1" y="280.8">CC2</text>
<text x="83.3" y="277.3">VBUS</text>
<text x="83.5" y="280.8">SBU1</text>
<text x="93.7" y="279">A8</text>
<text x="175.3" y="276.9">v3p3</text>
<text x="192.2" y="276.9">dp/d+</text>
<text x="487.5" y="278.5">VBUS</text>
<text x="51.9" y="282">DP</text>
<text x="51.9" y="285.6">DM</text>
<text x="64.4" y="282.6">B6</text>
<text x="64.4" y="286.1">B7</text>
<text x="70.1" y="284.3">DP2</text>
<text x="70.1" y="287.9">DN2</text>
<text x="85.3" y="284.3">DN1</text>
<text x="85.8" y="287.9">DP1</text>
<text x="93.7" y="286.1">A6</text>
<text x="93.7" y="282.6">A7</text>
<text x="104.8" y="282">DM</text>
<text x="104.8" y="285.6">DP</text>
<text x="170.8" y="282.6">4</text>
<text x="175.3" y="284">gnd</text>
<text x="197.5" y="284">vol</text>
<text x="204.6" y="282.6">7</text>
<text x="487.5" y="287.3">MOS_G</text>
<text x="51.9" y="292.6">VBUS</text>
<text x="64.4" y="289.6">B8</text>
<text x="64.4" y="293.2">B9</text>
<text x="70.1" y="291.4">SBU2</text>
<text x="85.7" y="291.4">CC1</text>
<text x="93.7" y="293.2">A4</text>
<text x="93.7" y="289.6">A5</text>
<text x="104.8" y="292.6">VBUS</text>
<text x="104.8" y="289.1">CC1</text>
<text x="170.8" y="289.6">5</text>
<text x="175.3" y="291">gp0</text>
<text x="196.2" y="291">gp1</text>
<text x="204.6" y="289.6">6</text>
<text x="70.1" y="294.9">VBUS</text>
<text x="83.3" y="294.9">VBUS</text>
<text x="62.4" y="303.7">B12</text>
<text x="70.1" y="305.5">GND</text>
<text x="84.9" y="305.5">GND</text>
<text x="93.7" y="303.7">A1</text>
<text x="79" y="311.4" transform="rotate(-90 79 311.4)">0</text>
<text x="80.4" y="306.9" transform="rotate(-90 80.4 306.9)">0</text>
<text x="82.5" y="311.4" transform="rotate(-90 82.5 311.4)">0</text>
<text x="84" y="306.9" transform="rotate(-90 84 306.9)">0</text>
<text x="415.2" y="312">T12_PWM</text>
<text x="512.2" y="315.6">T12+_TEMP</text>
<text x="413.5" y="359.7">T12+_TEMP</text>
</g>
<g font-size="3.2" fill="#000080">
<text x="102.3" y="45.9">C9</text>
<text x="128.7" y="46.1">L2</text>
<text x="188.4" y="47.2">LP2985AIM5-5.0/NOPB</text>
<text x="188.4" y="43.9">U15</text>
<text x="518.2" y="46.2">0.1uF</text>
<text x="518.2" y="43">C6</text>
<text x="66.7" y="52.5">MP2451DT-LF-Z</text>
<text x="66.7" y="49.2">U4</text>
<text x="102.3" y="49.1">0.1uF</text>
<text x="128.7" y="49.3">3.3uH</text>
<text x="474.1" y="58.2">R9</text>
<text x="494.7" y="56.5">SGM8521XN5/TR</text>
<text x="117.5" y="63.2">D1</text>
<text x="117.5" y="60.1">D1</text>
<text x="153.5" y="63.2">10uF</text>
<text x="153.5" y="60.1">C10</text>
<text x="225.8" y="63.2">10uF</text>
<text x="225.8" y="60.1">C4</text>
<text x="278.7" y="65.6">TC1047VNBTR</text>
<text x="278.7" y="62.4">U1</text>
<text x="369.3" y="63.6">U11</text>
<text x="474.1" y="61.4">10K</text>
<text x="100.5" y="68.9">C12</text>
<text x="215.2" y="70.3">10nF</text>
<text x="215.2" y="67.1">C3</text>
<text x="359.7" y="67.1">GND</text>
<text x="369.2" y="70.6">U10</text>
<text x="505.9" y="68.9">U2</text>
<text x="81.7" y="75.9">R20</text>
<text x="100.5" y="72.1">4.7uF</text>
<text x="359.9" y="74.2">VCC</text>
<text x="486.2" y="75.9">2.2nF</text>
<text x="488.6" y="72.4">C7</text>
<text x="520" y="77.3">390K</text>
<text x="520" y="74.1">R8</text>
<text x="21.9" y="82.6">10k</text>
<text x="21.9" y="79.5">R22</text>
<text x="38.8" y="82.6">33pF</text>
<text x="38.8" y="79.5">C11</text>
<text x="51.9" y="82.6">62k</text>
<text x="51.9" y="79.5">R19</text>
<text x="81.7" y="79">10k</text>
<text x="360" y="81.2">SDA</text>
<text x="370.1" y="79.5">U8</text>
<text x="82.6" y="88.2">R21</text>
<text x="360.2" y="88.3">SCL</text>
<text x="370.1" y="86.5">U7</text>
<text x="82.6" y="91.4">2.2k</text>
<text x="262.1" y="95.3">0.1uF</text>
<text x="264.2" y="91.8">C2</text>
<text x="498.1" y="93.2">1k</text>
<text x="498.1" y="90.1">R7</text>
<text x="382.2" y="149.9">1P</text>
<text x="380.7" y="153.5">328P</text>
<text x="419.2" y="155.2">U6</text>
<text x="419.2" y="158.4">焊盘</text>
<text x="207.1" y="167.2">ST</text>
<text x="207.1" y="164">U14</text>
<text x="103.7" y="179.6">62K</text>
<text x="103.7" y="176.3">R3</text>
<text x="121" y="179.7">D1</text>
<text x="121" y="176.5">D2</text>
<text x="128.4" y="179.6">10K</text>
<text x="128.4" y="176.3">R2</text>
<text x="207.1" y="179.6">CLK</text>
<text x="207.1" y="176.4">U13</text>
<text x="347.1" y="178.9">C1</text>
<text x="443.4" y="179.6">10k</text>
<text x="443.4" y="176.5">R1</text>
<text x="347.1" y="182">0.1uF</text>
<text x="207.1" y="191.9">SW</text>
<text x="207.1" y="188.7">U12</text>
<text x="450.5" y="189.9">焊盘</text>
<text x="450.5" y="186.7">U5</text>
<text x="442.1" y="208.2">XHB-3P</text>
<text x="444.7" y="211.7">CN1</text>
<text x="355.7" y="222.9" transform="rotate(-90 355.7 222.9)">16MHz</text>
<text x="66.7" y="247">TYPE-C-31-M-12</text>
<text x="63.3" y="255.9">USBC1</text>
<text x="186.6" y="257">fs312</text>
<text x="186.6" y="253.8">U9</text>
<text x="221.9" y="285.4">180k</text>
<text x="221.9" y="282.2">R15</text>
<text x="154.2" y="298.2">C8</text>
<text x="461.8" y="298.1">R5</text>
<text x="478.7" y="297.8">10K</text>
<text x="478.7" y="294.6">R6</text>
<text x="154.2" y="301.4">1uF</text>
<text x="461.8" y="301.3">4.7K</text>
<text x="510.5" y="304.1">Q2</text>
<text x="435.3" y="310.1">4.7K</text>
<text x="435.3" y="306.9">R4</text>
<text x="510.5" y="306.5">PMOS</text>
<text x="456.5" y="317.2">S8050M-C</text>
<text x="456.5" y="314.1">Q1</text>
<text x="435" y="345.7">U3</text>
<text x="442.7" y="346.4">P1</text>
<text x="435" y="348.9">T12焊盘</text>
</g>
<g font-size="3.2" fill="#8d2323">
<text x="498.6" y="63.9">3</text>
<text x="509.4" y="62.1" transform="rotate(-90 509.4 62.1)">5</text>
<text x="498.6" y="70.9">4</text>
<text x="518.9" y="67.4">1</text>
<text x="509.4" y="75.4" transform="rotate(-90 509.4 75.4)">2</text>
<text x="348.9" y="208.5" transform="rotate(-90 348.9 208.5)">1</text>
<text x="338.1" y="217.3">2</text>
<text x="348.9" y="228.9" transform="rotate(-90 348.9 228.9)">3</text>
</g>
<g font-size="3.2">
<text x="190.1" y="70.1" transform="rotate(-90 190.1 70.1)">2</text>
<text x="283.6" y="82.3" transform="rotate(-90 283.6 82.3)">3</text>
<text x="285.4" y="78.8" transform="rotate(-90 285.4 78.8)">VSS</text>
<text x="494.9" y="293.5" transform="rotate(-90 494.9 293.5)">4</text>
<text x="498.5" y="293.5" transform="rotate(-90 498.5 293.5)">3</text>
<text x="502" y="293.5" transform="rotate(-90 502 293.5)">2</text>
<text x="505.5" y="293.5" transform="rotate(-90 505.5 293.5)">1</text>
<text x="500.8" y="299.8" transform="rotate(-90 500.8 299.8)">S</text>
<text x="504.3" y="299.8" transform="rotate(-90 504.3 299.8)">S</text>
<text x="507.8" y="299.8" transform="rotate(-90 507.8 299.8)">S</text>
<text x="497.2" y="300.4" transform="rotate(-90 497.2 300.4)">G</text>
<text x="497.2" y="306.6" transform="rotate(-90 497.2 306.6)">D</text>
<text x="500.8" y="306.6" transform="rotate(-90 500.8 306.6)">D</text>
<text x="504.3" y="306.6" transform="rotate(-90 504.3 306.6)">D</text>
<text x="507.8" y="306.6" transform="rotate(-90 507.8 306.6)">D</text>
<text x="494.9" y="312.7" transform="rotate(-90 494.9 312.7)">5</text>
<text x="498.5" y="312.7" transform="rotate(-90 498.5 312.7)">6</text>
<text x="502" y="312.7" transform="rotate(-90 502 312.7)">7</text>
<text x="505.5" y="312.7" transform="rotate(-90 505.5 312.7)">8</text>
<text x="438.5" y="355.1">1</text>
<text x="438.5" y="362.1">2</text>
</g>
<g font-size="3.2" fill="#f00">
<text x="276.6" y="82.3" transform="rotate(-90 276.6 82.3)">1</text>
<text x="278.3" y="78.8" transform="rotate(-90 278.3 78.8)">VDD</text>
</g>
<g font-size="2.5" fill="#8d2323">
<text x="513.3" y="64.2" transform="rotate(-90 513.3 64.2)">V+</text>
<text x="513.3" y="76.9" transform="rotate(-90 513.3 76.9)">GND</text>
</g>
</svg>
